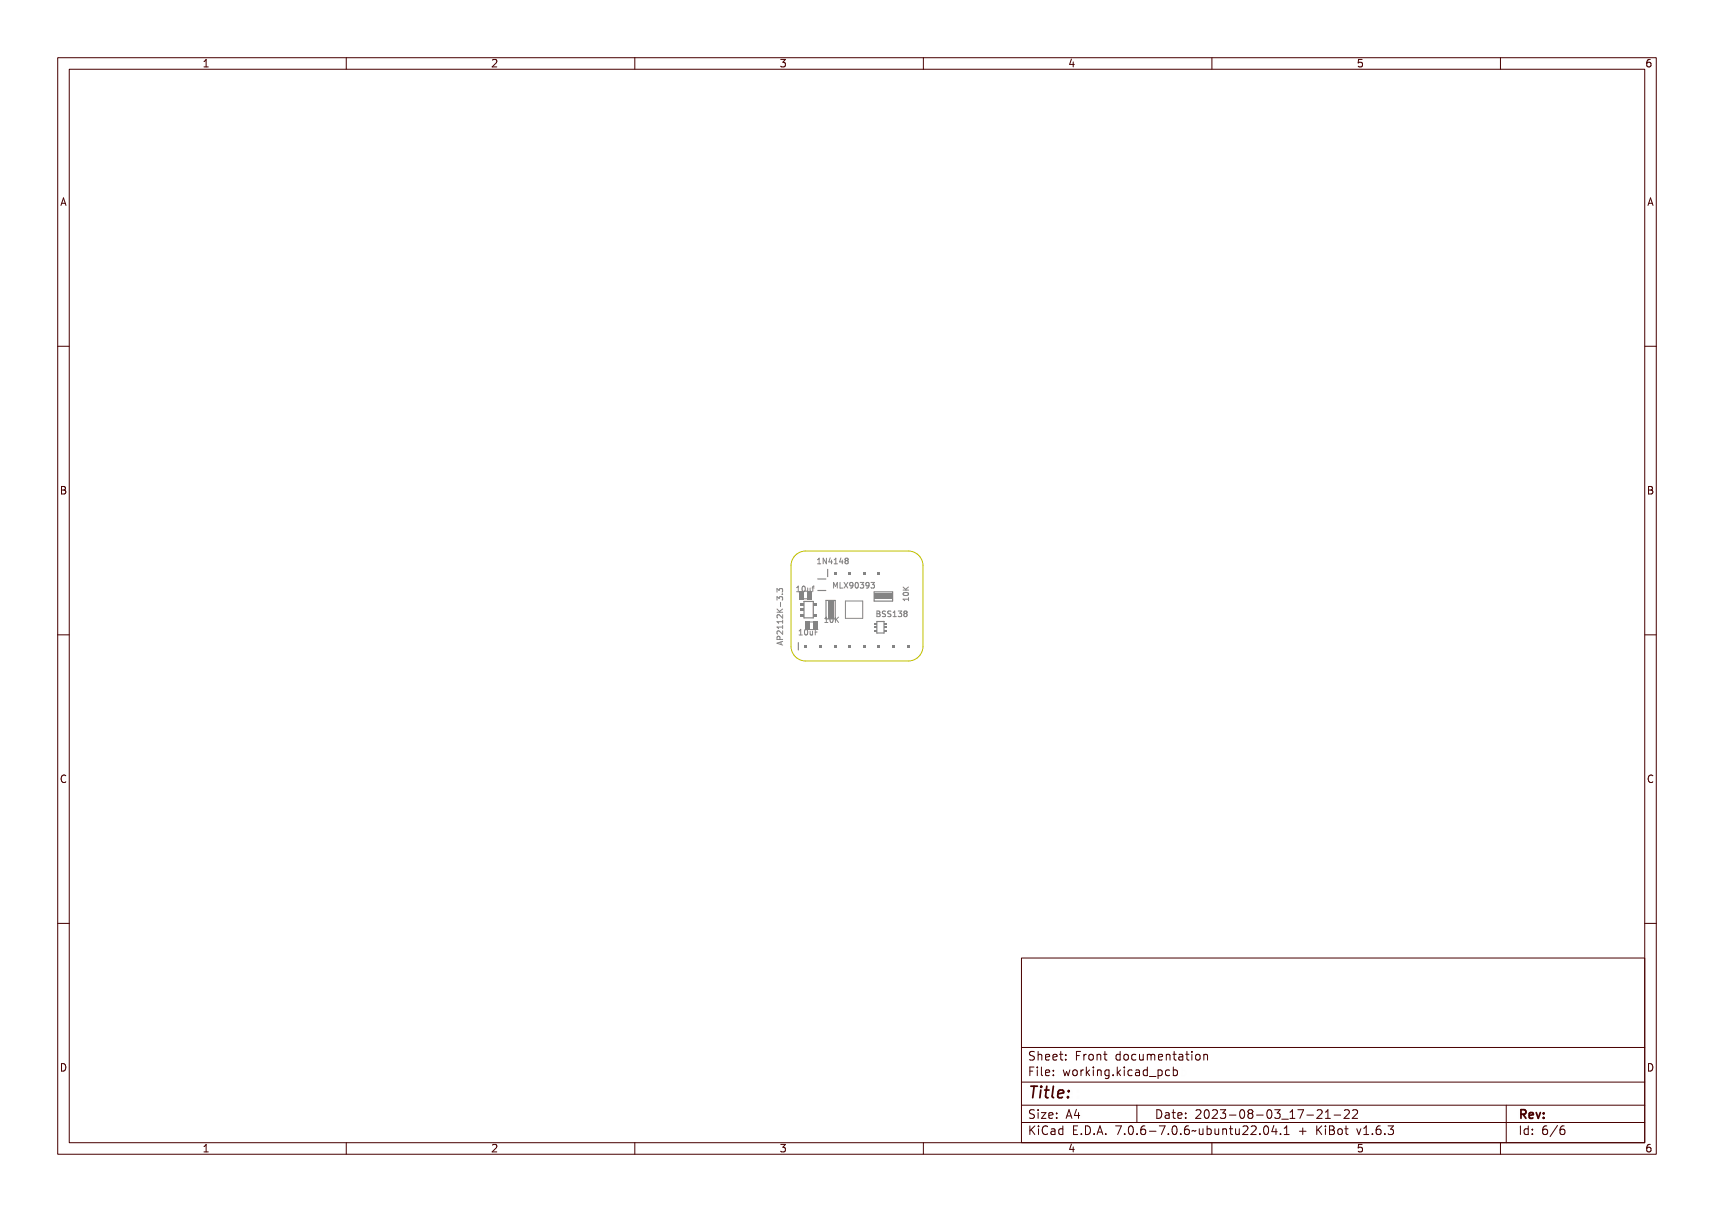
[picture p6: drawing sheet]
<svg xmlns="http://www.w3.org/2000/svg" width="297mm" height="210mm" viewBox="0 0 297 210" stroke-linecap="round" stroke-linejoin="round" font-family="sans-serif">
<g fill="none" stroke="#848484" stroke-width=".17">
<path d="M141.7 97.7h.5M141.7 97l.2-.3v1M142.6 96.8h.4v.8h.2v.1h-.6v-.1h.3v-.7h-.3zM143.4 96.8h.1l.3 .8v-.8h.2v.9h-.2l-.3-.8v.8h-.1zM144.5 96.8h.1v.6h.2l-.2 .3h-.1v-.2h-.4zM144.5 96.9v.5h-.3zM145 96.8h.3v.8h.2v.1h-.5v-.1h.2v-.7h-.2zM146.1 96.8h.1v.6h.1l-.1 .3h-.1v-.2h-.4zM146.1 96.9v.5h-.3zM146.6 96.8a.27 .27 0 0 1 .4 0 .27 .27 0 0 1-.1 .4 .27 .27 0 0 1 .1 .4 .27 .27 0 0 1-.4 0 .27 .27 0 0 1 .1-.4l-.2-.1zM134.7 109.9l1-.2v.1l-.3 .1v.3l.3 .1v.1l-1-.3zM134.7 107.6h.8v-.2h.2v.5h-.2v-.2h-.7l.1 .2h-.1z"/>
<path d="M134.7 106.8h.8v-.2h.2v.5h-.2v-.2h-.7l.1 .2h-.1zM134.7 104.9l.4 .4 .6-.4v.2l-.5 .3 .5 .1v.1h-1v-.1h.4l-.4-.4zM134.8 103.5h.2l.1 .1a.3 .3 0 0 1 .5 0 .3 .3 0 0 1-.1 .4 .22 .22 0 0 0 .1-.3 .22 .22 0 0 0-.3-.1 .22 .22 0 0 0-.1 .3l-.1-.1a.19 .19 0 0 0-.3-.2 .19 .19 0 0 0 0 .3l-.1 .1zM134.8 102l.2-.1 .1 .2a.3 .3 0 0 1 .5-.1 .3 .3 0 0 1-.1 .5v-.1a.22 .22 0 0 0 .1-.3 .22 .22 0 0 0-.3-.1 .22 .22 0 0 0-.1 .3l-.1-.1a.17 .17 0 0 0-.2-.2 .17 .17 0 0 0-.1 .3v.1h-.1zM134.8 108.3a.59 .59 0 0 1 .7 .3v-.4h.2v.5l-.5-.3a.23 .23 0 0 0-.4 0 .23 .23 0 0 0 .1 .3l-.2-.1zM134.8 105.9a.59 .59 0 0 1 .7 .3v-.4h.2v.6l-.5-.3a.23 .23 0 0 0-.4-.1 .23 .23 0 0 0 .1 .4l-.2-.1zM134.8 109l.3-.1 .2 .5h.4v.1h-1zM134.8 110l.5-.1v.3zM134.9 109.1h.2l.1 .3h-.4zM135.2 104.4h.2v.3h-.2zM135.3 111.2v.5M135.5 102.9h.2v.1h-.2z"/>
<path d="M135.6 111.1l-1 .4 1 .3M138 101.7l.3-.1v.9h.2v.1h-.5v-.1h.2v-.8l-.2 .1zM138.8 101.7l.1-.1a.46 .46 0 0 1 .4 .5 .46 .46 0 0 1-.4 .5l-.2-.3zM138.9 109.2l.4-.1v.9h.2v.1h-.6v-.1h.2v-.8l-.2 .1zM138.9 101.7a.39 .39 0 0 1 .3 .4 .39 .39 0 0 1-.3 .4l-.1-.4zM139.2 103.8h.8M139.5 101.9h.1l.1 .5 .1 .1 .1-.1 .1-.5h.1v.7l-.1-.1a.23 .23 0 0 1-.3 .1 .23 .23 0 0 1-.2-.3zM139.7 109.2l.1-.1a.46 .46 0 0 1 .4 .5 .46 .46 0 0 1-.4 .5l-.2-.3zM139.9 109.2a.39 .39 0 0 1 .2 .4 .39 .39 0 0 1-.2 .4l-.1-.4zM140.3 101.9h.2l.1-.3h.3l-.3 .1v.2h.3h-.3v.7h-.1v-.7zM140.5 109.4h.1v.5l.1 .1 .2-.1v-.5h.1v.7l-.1-.1a.23 .23 0 0 1-.3 .1 .23 .23 0 0 1-.1-.3zM141.3 109.1h.5v.1h-.4v.3h.4v.1h-.4v.5h-.1z"/>
<path d="M142.9 107.9h.6M143 107.1l-.1 .1M143.4 107h.3v.8h.2v.1h-.5v-.1h.2v-.7h-.2zM144.2 107.1l.1-.1a.44 .44 0 0 1 .4 .4 .44 .44 0 0 1-.4 .5l-.2-.2zM144.2 101h.2l.2 .5 .1-.5h.2v.9h-.1v-.8l-.2 .5h-.1l-.1-.5v.8h-.2zM144.3 107.1a.37 .37 0 0 1 .3 .3 .37 .37 0 0 1-.3 .4l-.1-.4zM144.9 107h.1v.4l.4-.4h.1l-.3 .4 .3 .5h-.1l-.3-.5-.1 .5h-.1zM145.1 101h.1v.8h.5v.1h-.6zM145.8 101h.1l.3 .3 .2-.3h.1l-.3 .4 .3 .5h-.1l-.2-.4-.3 .4h-.1l.3-.5zM146.7 101.1l.1-.1a.47 .47 0 0 1 .5 .5 .47 .47 0 0 1-.6 .4v-.1a.28 .28 0 0 0 .3 0 .28 .28 0 0 0 .1-.3 .3 .3 0 0 1-.4 0 .3 .3 0 0 1 0-.4zM147.5 101.1l.1-.1a.46 .46 0 0 1 .4 .5 .46 .46 0 0 1-.4 .4l-.2-.2zM147.6 101.1a.39 .39 0 0 1 .3 .4 .39 .39 0 0 1-.3 .3l-.1-.3z"/>
<path d="M148.2 101a.29 .29 0 0 1 .5 0 .29 .29 0 0 1-.1 .4 .3 .3 0 0 1 .1 .5 .3 .3 0 0 1-.5-.1h.1a.22 .22 0 0 0 .3 .1 .22 .22 0 0 0 0-.3 .22 .22 0 0 0-.2-.1l.1-.1a.19 .19 0 0 0 .1-.3 .19 .19 0 0 0-.3 0zM149.1 101.1v-.1a.47 .47 0 0 1 .5 .5 .47 .47 0 0 1-.6 .4v-.1a.28 .28 0 0 0 .4 0 .28 .28 0 0 0 .1-.3 .3 .3 0 0 1-.5 0 .3 .3 0 0 1 .1-.4zM149.8 101a.29 .29 0 0 1 .4 0 .29 .29 0 0 1 0 .4 .3 .3 0 0 1 0 .5 .3 .3 0 0 1-.4-.1 .22 .22 0 0 0 .3 .1 .22 .22 0 0 0 .1-.3 .22 .22 0 0 0-.3-.1l.1-.1a.19 .19 0 0 0 .2-.3 .19 .19 0 0 0-.3 0zM150.9 100.9h.6l-.3 .4 .3 .1v.4l-.2 .1-.4-.1M152 106.3h.3M152.3 106.3l.1 .1M152.4 105.9h-.4v1h.3M152.4 106.3h-.1M152.8 105.9h.3a.23 .23 0 0 1 .3 .2 .23 .23 0 0 1-.2 .3 .26 .26 0 0 1 .2 .3 .26 .26 0 0 1-.3 .2h-.3zM152.9 106.4h.2a.18 .18 0 0 1 .2 .2 .18 .18 0 0 1-.2 .2h-.2zM152.9 106h.2a.15 .15 0 0 1 .1 .2 .15 .15 0 0 1-.1 .1h-.2zM153.6 106l.3-.1 .2 .1-.1 .1a.19 .19 0 0 0-.2-.1 .19 .19 0 0 0-.1 .2 .19 .19 0 0 0 .2 .2 .3 .3 0 0 1 .2 .4 .3 .3 0 0 1-.5-.1 .22 .22 0 0 0 .3 .1 .22 .22 0 0 0 .1-.3 .31 .31 0 0 1-.4-.1 .31 .31 0 0 1 0-.4z"/>
<path d="M154.4 106l.3-.1 .2 .1-.1 .1a.19 .19 0 0 0-.2-.1 .19 .19 0 0 0-.1 .2 .19 .19 0 0 0 .2 .2 .3 .3 0 0 1 .2 .4 .3 .3 0 0 1-.6-.1 .22 .22 0 0 0 .4 .1 .22 .22 0 0 0 0-.3 .31 .31 0 0 1-.3-.1 .31 .31 0 0 1 0-.4zM155.2 106l.3-.1v.9h.2v.1h-.5v-.1h.2v-.7h-.2zM155.9 106a.29 .29 0 0 1 .5-.1 .29 .29 0 0 1-.1 .5 .3 .3 0 0 1 .1 .5 .3 .3 0 0 1-.5-.2l.1 .1a.22 .22 0 0 0 .3 0 .22 .22 0 0 0 .1-.3 .22 .22 0 0 0-.3-.1l.1-.1a.17 .17 0 0 0 .1-.2 .17 .17 0 0 0-.2-.1l-.2 .1zM156.5 102.2h.9M156.5 101.7l.5 .5M156.5 102.8a.46 .46 0 0 1 .6-.2 .46 .46 0 0 1 .3 .5 .46 .46 0 0 1-.5 .2 .46 .46 0 0 1-.4-.5zM156.6 103.8h.8v-.2h.1v.6h-.1v-.2h-.7v.2h-.1zM156.6 102.1l.3 .3 .6-.3v.1l-.5 .3 .5 .1v.1h-.9v-.1h.4l-.4-.4zM156.6 103.1a.49 .49 0 0 1 .5-.2 .49 .49 0 0 1 .4 .4 .48 .48 0 0 1-.6 .2 .48 .48 0 0 1-.3-.4zM156.7 103.1a.41 .41 0 0 1 .7 .2 .41 .41 0 0 1-.7-.2zM156.8 106a.27 .27 0 0 1 .4 0 .27 .27 0 0 1-.1 .4 .27 .27 0 0 1 .1 .4 .27 .27 0 0 1-.4 0 .27 .27 0 0 1 .1-.4l-.2-.2zM157.4 103.6v.5"/>
<path d="M157.4 103.8h-.9l.3 .3M157.4 101.7l-.5 .4"/>
<circle cx="146.8" cy="97" r=".16"/>
<circle cx="146.8" cy="97.5" r=".19"/>
<circle cx="139" cy="102.1" r=".09"/>
<circle cx="139.9" cy="109.6" r=".09"/>
<circle cx="144.4" cy="107.4" r=".08"/>
<circle cx="146.9" cy="101.3" r=".21"/>
<circle cx="147.7" cy="101.5" r=".09"/>
<circle cx="149.3" cy="101.3" r=".21"/>
<circle cx="157" cy="106.2" r=".16"/>
<circle cx="157" cy="106.6" r=".19"/>
<circle cx="157" cy="103.2" r=".08"/>
</g>
<g fill="#848484">
<path d="M140 102.4h.7v1.4h-.7z" fill-rule="evenodd"/>
<path d="M138.5 102.4h.8v1.4h-.8z" fill-rule="evenodd"/>
</g>
<path d="M151.5 102.6h3.2v1.6h-3.2z" fill="none" stroke="#848484" stroke-width=".2"/>
<path d="M151.5 102.9h3.1v1h-3.1z" fill-rule="evenodd" fill="#848484"/>
<path d="M140.2 107.8h.8" fill="none" stroke="#848484" stroke-width=".17"/>
<g fill="#848484">
<path d="M139.5 107.7h.8v1.5h-.8z" fill-rule="evenodd"/>
<path d="M141 107.7h.7v1.5h-.7z" fill-rule="evenodd"/>
</g>
<path d="M146.5 104.1h3v3h-3z" fill="none" stroke="#848484" stroke-width=".17"/>
<path d="M143.4 98.7v1.2" fill="none" stroke="#848484" stroke-width=".2"/>
<g fill="#848484">
<path d="M144.4 99h.5v.5h-.5z" fill-rule="evenodd"/>
<path d="M147 99h.5v.5h-.5z" fill-rule="evenodd"/>
<path d="M149.5 99h.5v.5h-.5z" fill-rule="evenodd"/>
<path d="M152.1 99h.5v.5h-.5z" fill-rule="evenodd"/>
</g>
<path d="M143.1 107.2v-3.2h1.6v3.2" fill="none" stroke="#848484" stroke-width=".2"/>
<path d="M143.4 104.1h1v3.1h-1z" fill-rule="evenodd" fill="#848484"/>
<path d="M138.3 111.4v1.2" fill="none" stroke="#848484" stroke-width=".2"/>
<g fill="#848484">
<path d="M139.4 111.7h.5v.5h-.5z" fill-rule="evenodd"/>
<path d="M141.9 111.7h.5v.5h-.5z" fill-rule="evenodd"/>
<path d="M144.4 111.7h.5v.5h-.5z" fill-rule="evenodd"/>
<path d="M147 111.7h.5v.5h-.5z" fill-rule="evenodd"/>
<path d="M149.5 111.7h.5v.5h-.5z" fill-rule="evenodd"/>
<path d="M152.1 111.7h.5v.5h-.5z" fill-rule="evenodd"/>
<path d="M154.6 111.7h.5v.5h-.5z" fill-rule="evenodd"/>
<path d="M157.1 111.7h.5v.5h-.5z" fill-rule="evenodd"/>
</g>
<path d="M139.3 104.2h1.6v2.9h-1.6z" fill="none" stroke="#848484" stroke-width=".2"/>
<g fill="#848484">
<path d="M141 104.4h.6v.5h-.6z" fill-rule="evenodd"/>
<path d="M138.6 104.4h.7v.5h-.7z" fill-rule="evenodd"/>
<path d="M138.6 105.4h.7v.5h-.7z" fill-rule="evenodd"/>
<path d="M141 106.3h.6v.5h-.6z" fill-rule="evenodd"/>
<path d="M138.6 106.3h.7v.5h-.7z" fill-rule="evenodd"/>
</g>
<path d="M141.7 100.3h1.4M141.7 102.3h1.4M151.9 107.7h1.3v2h-1.3z" fill="none" stroke="#848484" stroke-width=".2"/>
<g fill="#848484">
<path d="M151.5 109.2h.4v.3h-.4z" fill-rule="evenodd"/>
<path d="M153.3 109.2h.3v.3h-.3z" fill-rule="evenodd"/>
<path d="M151.5 108.6h.4v.2h-.4z" fill-rule="evenodd"/>
<path d="M153.3 108.6h.3v.2h-.3z" fill-rule="evenodd"/>
<path d="M151.5 107.9h.4v.3h-.4z" fill-rule="evenodd"/>
<path d="M153.3 107.9h.3v.3h-.3z" fill-rule="evenodd"/>
</g>
<path d="M137.6 96.4a2.54 2.54 0 0 1 2-.9h17.8a2.54 2.54 0 0 1 2.5 2.5v14a2.54 2.54 0 0 1-2.5 2.5h-17.8a2.54 2.54 0 0 1-2.5-2.5v-14v-.6z" fill="none" stroke="#c2c200" stroke-width=".17"/>
<g fill="none" stroke="#480000" stroke-width=".17">
<path d="M10 10h277v190h-277zM12 12h273v186h-273zM60 10v2M110 10v2M160 10v2M210 10v2M260 10v2M10 60h2M285 60h2M10 110h2M285 110h2M10 160h2"/>
<path d="M285 160h2M177 166h108v32h-108zM60 198v2M110 198v2M160 198v2M177 181.5h108M177 187.5h108M177 191.5h108M177 194.5h108M178.1 195.2h.2v.6l.6-.6h.3l-.6 .6 .6 .8h-.2l-.5-.7-.2 .2v.5h-.2zM178.2 185h.9v.2h-.7v.4h.6v.2h-.6v.7h-.2zM178.3 182.4l.5-.1h.2v.2a.31 .31 0 0 0-.5-.1 .31 .31 0 0 0 0 .5 .5 .5 0 0 1 .6 .6 .5 .5 0 0 1-.8 .2l-.1-.2a.34 .34 0 0 0 .4 .1 .34 .34 0 0 0 .1-.5 .47 .47 0 0 1-.5-.2 .47 .47 0 0 1 .1-.5z"/>
<path d="M178.3 192.5l.5-.1h.2v.2a.31 .31 0 0 0-.5-.1 .31 .31 0 0 0 0 .5 .5 .5 0 0 1 .6 .6 .5 .5 0 0 1-.8 .2l-.1-.2a.34 .34 0 0 0 .4 .1 .34 .34 0 0 0 .1-.5 .47 .47 0 0 1-.5-.2 .47 .47 0 0 1 .1-.5zM179.4 182.2h.2v.6a.35 .35 0 0 1 .4-.1 .35 .35 0 0 1 .2 .4v.6h-.2v-.8h-.4v.8h-.2zM179.5 185.4h.4v.9h.4v.2h-.9v-.2h.3v-.8h-.2zM179.5 192.8h.4v.9h.4v.1h-.9v-.1h.3v-.8h-.2zM179.5 195.6h.4v.9h.4v.1h-.9v-.1h.3v-.8h-.2zM179.7 184.9h.2v.3h-.2zM179.7 192.3h.2v.3h-.2zM179.7 195.1h.2v.3h-.2zM180.6 184.9h.4v1.3l.4 .1v.2l-.5-.2v-1.2h-.3zM180.6 192.8h.8v.1l-.6 .8h.6v.1h-.8v-.1l.6-.8h-.6zM180.7 182.8a.49 .49 0 0 1 .6-.1 .49 .49 0 0 1 .2 .5h-.8a.42 .42 0 0 0 .3 .4 .42 .42 0 0 0 .4-.1v.2a.6 .6 0 0 1-.8-.1 .6 .6 0 0 1 .1-.8zM180.7 195.4l.5-.2h.3v.2a.43 .43 0 0 0-.6 0 .43 .43 0 0 0-.2 .5 .43 .43 0 0 0 .2 .5 .43 .43 0 0 0 .6 0v.2a.66 .66 0 0 1-.8-.1 .66 .66 0 0 1-.1-.8z"/>
<path d="M180.8 182.9l.4-.1 .1 .3h-.6zM181.8 195.6h.2a.45 .45 0 0 1 .5 0 .45 .45 0 0 1 .1 .4v.6h-.1v-.1a.38 .38 0 0 1-.5 .2 .38 .38 0 0 1-.2-.5 .38 .38 0 0 1 .4-.2h.3a.35 .35 0 0 0-.3-.4 .35 .35 0 0 0-.4 .2zM181.9 182.8a.49 .49 0 0 1 .6-.1 .49 .49 0 0 1 .2 .5h-.8a.42 .42 0 0 0 .3 .4 .42 .42 0 0 0 .5-.1v.2a.6 .6 0 0 1-.9-.1 .6 .6 0 0 1 .1-.8zM181.9 185.5a.49 .49 0 0 1 .6-.1 .49 .49 0 0 1 .2 .5h-.8a.42 .42 0 0 0 .3 .4 .42 .42 0 0 0 .5-.1v.2a.6 .6 0 0 1-.9-.1 .6 .6 0 0 1 .1-.8zM181.9 192.9a.49 .49 0 0 1 .6-.1 .49 .49 0 0 1 .2 .5h-.8a.42 .42 0 0 0 .3 .4 .42 .42 0 0 0 .5-.1v.2a.6 .6 0 0 1-.9-.1 .6 .6 0 0 1 .1-.8zM182 196.2l.5-.1a.31 .31 0 0 1-.2 .4 .31 .31 0 0 1-.4-.1zM182 182.9l.4-.1 .1 .3h-.6zM182 185.6l.4-.1 .1 .3h-.6zM182 193l.4-.1 .1 .3h-.6zM183 195.7l.4-.2 .2 .2v-.6h.2v1.5h-.2v-.1a.42 .42 0 0 1-.5 .1 .42 .42 0 0 1-.2-.5zM183.2 195.8l.1-.1a.4 .4 0 0 1 .3 .4 .4 .4 0 0 1-.3 .4l-.2-.2zM183.2 182.3h.2v.4h.4v.1h-.4l.1 .8h.3v.1h-.2a.3 .3 0 0 1-.4-.3v-.6h-.3v-.1h.3z"/>
<path d="M183.3 185.4h.2v.3h-.2zM183.3 186.2h.2v.3h-.2zM183.3 192.8h.2v.3h-.2zM183.3 193.6h.2v.2h-.2zM184.5 182.7h.2v.3h-.2zM184.5 183.5h.2v.2h-.2zM185.2 185.4h.2l.2 .8 .1-.5h.2l.2 .5 .1-.8h.2l-.2 1.1h-.2l-.2-.7-.2 .7h-.1zM185.4 195.2h.9v.2h-.7v.4h.6v.2h-.6v.5h.7v.1h-.9zM185.7 192.4h.2l.5 1.4h-.2l-.1-.3h-.5l-.1 .3h-.2zM185.8 192.6l.2 .7h-.4zM186.6 182.3h.9v.2h-.7v.4h.6v.2h-.6v.6h-.2zM186.7 185.5a.52 .52 0 0 1 .8 .4 .52 .52 0 0 1-.8 .4l-.1-.4z"/>
<path d="M186.8 185.6l.1-.1a.39 .39 0 0 1 .4 .4 .39 .39 0 0 1-.4 .4l-.1-.2zM186.9 196.4h.2v.2h-.2zM187.1 192.4h.2v.9h.2v.2h-.2v.3h-.2v-.3h-.6v-.2zM187.1 192.6v.7h-.4zM187.8 195.2a.76 .76 0 0 1 .9 .7 .76 .76 0 0 1-.9 .7zM188 195.4a.57 .57 0 0 1 .5 .5 .57 .57 0 0 1-.5 .6zM188 182.7h.2v.2a.3 .3 0 0 1 .3-.3 .3 .3 0 0 1 .3 .3 .37 .37 0 0 0-.5-.1 .37 .37 0 0 0-.1 .4v.5h-.2zM188 185.4h.2v.2a.3 .3 0 0 1 .3-.3 .3 .3 0 0 1 .3 .3 .37 .37 0 0 0-.5-.1 .37 .37 0 0 0-.1 .4v.6h-.2zM189.1 184.9h.1v.9l.5-.4h.2l-.4 .4 .5 .7h-.2l-.4-.6-.2 .1v.5h-.1zM189.1 182.8a.52 .52 0 0 1 .8 .4 .52 .52 0 0 1-.8 .4l-.1-.4zM189.2 182.9l.1-.1a.39 .39 0 0 1 .4 .4 .39 .39 0 0 1-.4 .4l-.1-.2zM189.3 196.4h.3v.2h-.3z"/>
<path d="M190.2 182.7h.2v.1a.35 .35 0 0 1 .4-.1 .35 .35 0 0 1 .3 .4v.6h-.2l-.1-.8h-.3l-.1 .8h-.2zM190.3 185.4h.4v.9h.4v.2h-.9v-.2h.4v-.8h-.3zM190.5 195.2h.3l.4 1.4h-.2l-.1-.3h-.5l-.1 .3h-.2zM190.6 184.9h.1v.3h-.1zM190.6 195.4l.2 .7h-.4zM191.4 185.4h.2v.1a.35 .35 0 0 1 .4-.1 .35 .35 0 0 1 .3 .4v.7h-.2l-.1-.9h-.3l-.1 .9h-.2zM191.7 182.3h.1v.4h.4v.1h-.4l.1 .8h.3v.1h-.2a.3 .3 0 0 1-.3-.3v-.6h-.3v-.1h.3zM191.7 196.4h.3v.2h-.3zM192.7 185.5l.3-.2 .3 .2v-.1h.2v1a.53 .53 0 0 1-.8 .4v-.2a.36 .36 0 0 0 .4 .1 .36 .36 0 0 0 .2-.4l-.1 .1a.53 .53 0 0 1-.7-.3 .53 .53 0 0 1 .2-.6zM192.8 185.6l.1-.1a.39 .39 0 0 1 .4 .4 .39 .39 0 0 1-.4 .4l-.1-.2zM193.8 195.2h.9l-.5 1.4h-.2l.5-1.2h-.7zM193.9 182.8l.3-.2 .3 .2v-.6h.2v1.5h-.2v-.1a.42 .42 0 0 1-.6 .1 .42 .42 0 0 1-.1-.5z"/>
<path d="M194.1 182.8a.4 .4 0 0 1 .4 .4 .4 .4 0 0 1-.4 .4l-.2-.4zM194.1 186.2h.3v.3h-.3zM195.1 184.9h.2v.9l.4-.4h.3l-.5 .4 .5 .7h-.2l-.4-.6-.1 .1v.5h-.2zM195.1 182.8a.52 .52 0 0 1 .8 .4 .52 .52 0 0 1-.8 .4l-.1-.4zM195.2 182.9l.1-.1a.39 .39 0 0 1 .4 .4 .39 .39 0 0 1-.4 .4l-.1-.2zM195.3 196.4h.3v.2h-.3zM196.3 185.4h.5v.9h.3v.2h-.9v-.2h.4v-.8h-.3zM196.3 195.4a.5 .5 0 0 1 .7-.1 .5 .5 0 0 1 .1 .6 .52 .52 0 0 1-.4 .8 .52 .52 0 0 1-.5-.8zM196.4 182.8a.39 .39 0 0 1 .4-.2 .39 .39 0 0 1 .3 .3 .4 .4 0 0 0-.6 0 .4 .4 0 0 0 0 .6 .4 .4 0 0 0 .6 0 .41 .41 0 0 1-.4 .3 .41 .41 0 0 1-.4-.3v-.5zM196.5 195.4a.57 .57 0 0 1 .4 .9l-.3 .2a.86 .86 0 0 1-.1-1.1zM196.6 184.9h.2v.3h-.2zM197 191.5v3"/>
<path d="M197.4 182.7h.2v.8l.2 .1 .3-.2v-.7h.2v1h-.2v-.1a.35 .35 0 0 1-.4 .2 .35 .35 0 0 1-.3-.5zM197.6 185.5a.39 .39 0 0 1 .4-.2 .39 .39 0 0 1 .3 .3 .4 .4 0 0 0-.6 0 .4 .4 0 0 0 0 .6 .4 .4 0 0 0 .6 0 .41 .41 0 0 1-.4 .3 .41 .41 0 0 1-.4-.3v-.5zM197.7 196.4h.3v.2h-.3zM198.6 182.7h.1l.2-.1a.22 .22 0 0 0 .2 .2 .22 .22 0 0 0 .2-.2l.2 .3 .1 .8h-.2v-.8l-.1-.1-.2 .1v.8h-.1v-.8l-.2-.1-.1 .1v.8h-.1zM198.7 185.4h.1a.45 .45 0 0 1 .5 0 .45 .45 0 0 1 .2 .4v.7h-.2v-.2a.38 .38 0 0 1-.5 .2 .38 .38 0 0 1-.2-.5 .38 .38 0 0 1 .5-.2h.2a.35 .35 0 0 0-.3-.4 .35 .35 0 0 0-.3 .2zM198.7 195.4l.5-.2h.2v.2a.43 .43 0 0 0-.5 0 .43 .43 0 0 0-.1 .5 .48 .48 0 0 1 .7 0 .48 .48 0 0 1-.1 .7 .48 .48 0 0 1-.7-.1l-.1-.6zM198.8 186l.5-.1a.31 .31 0 0 1-.1 .4 .31 .31 0 0 1-.4-.1zM198.9 195.9a.29 .29 0 0 1 .4 .1 .29 .29 0 0 1-.1 .4 .29 .29 0 0 1-.4-.1zM199.9 185.5l.3-.2 .3 .2v-.6h.2v1.6h-.2v-.2a.42 .42 0 0 1-.5 .1 .42 .42 0 0 1-.2-.5zM199.9 182.8a.49 .49 0 0 1 .6-.1 .49 .49 0 0 1 .2 .5h-.7a.42 .42 0 0 0 .2 .4 .42 .42 0 0 0 .5-.1v.2a.6 .6 0 0 1-.8-.1 .6 .6 0 0 1 0-.8zM200 196h.5v.2h-.5zM200 185.6l.1-.1a.39 .39 0 0 1 .4 .4 .39 .39 0 0 1-.4 .4l-.1-.2z"/>
<path d="M200.1 182.9l.3-.1 .2 .3h-.6zM200.1 192.4a.76 .76 0 0 1 1 .7 .76 .76 0 0 1-1 .7zM200.3 192.6a.57 .57 0 0 1 .6 .5 .57 .57 0 0 1-.6 .6zM200.9 186.8l1.2 .1zM201 195.2h.9l-.5 1.4h-.2l.5-1.2h-.7zM201.1 182.7h.1v.1a.35 .35 0 0 1 .5-.1 .35 .35 0 0 1 .2 .4v.6h-.2v-.8h-.4l-.1 .8h-.1zM201.4 192.8h.2a.45 .45 0 0 1 .5 0 .45 .45 0 0 1 .1 .4v.6h-.1v-.1a.38 .38 0 0 1-.5 .2 .38 .38 0 0 1-.2-.5 .38 .38 0 0 1 .4-.2h.3a.35 .35 0 0 0-.3-.4 .35 .35 0 0 0-.4 .2zM201.6 193.4l.5-.1a.31 .31 0 0 1-.2 .4 .31 .31 0 0 1-.4-.1zM202.2 185.4h.2v.1a.46 .46 0 0 1 .6 0 .46 .46 0 0 1 .1 .6 .39 .39 0 0 1-.2 .4 .39 .39 0 0 1-.5-.2v.6h-.2zM202.5 182.3h.2v.4h.4v.1h-.4v.8h.4v.1h-.2a.3 .3 0 0 1-.4-.3v-.6h-.3v-.1h.3zM202.5 185.6l.1-.1a.4 .4 0 0 1 .4 .4 .4 .4 0 0 1-.4 .4l-.2-.2zM202.5 196.4h.3v.2h-.3z"/>
<path d="M202.8 192.4h.2v.4h.4v.1h-.4l.1 .8h.3v.1h-.2a.3 .3 0 0 1-.4-.3v-.6h-.3v-.1h.3zM203.5 182.7h.2a.45 .45 0 0 1 .4 0 .45 .45 0 0 1 .2 .4v.6h-.2v-.1a.38 .38 0 0 1-.5 .2 .38 .38 0 0 1-.2-.5 .38 .38 0 0 1 .5-.2h.2a.35 .35 0 0 0-.2-.4 .35 .35 0 0 0-.4 .2zM203.5 195.4a.5 .5 0 0 1 .7-.1 .5 .5 0 0 1 .1 .6 .52 .52 0 0 1-.4 .8 .52 .52 0 0 1-.5-.8zM203.6 185.5a.39 .39 0 0 1 .4-.2 .39 .39 0 0 1 .3 .3 .4 .4 0 0 0-.5 0 .4 .4 0 0 0 0 .6 .4 .4 0 0 0 .5 0 .41 .41 0 0 1-.4 .3 .41 .41 0 0 1-.4-.3v-.5zM203.7 183.3l.4-.1a.31 .31 0 0 1-.1 .4 .31 .31 0 0 1-.4-.1zM203.7 195.4a.57 .57 0 0 1 .4 .9l-.2 .2a.86 .86 0 0 1-.2-1.1zM203.9 192.9a.49 .49 0 0 1 .6-.1 .49 .49 0 0 1 .2 .5h-.8a.42 .42 0 0 0 .3 .4 .42 .42 0 0 0 .5-.1v.2a.6 .6 0 0 1-.9-.1 .6 .6 0 0 1 .1-.8zM204 193l.4-.1 .1 .3h-.6zM204.7 184.9h.1v.6a.45 .45 0 0 1 .7 0 .45 .45 0 0 1 0 .6 .39 .39 0 0 1-.2 .4 .39 .39 0 0 1-.5-.2v.2h-.1zM204.9 182.3h.2v.4h.4v.1h-.4v.8h.4v.1h-.2a.3 .3 0 0 1-.4-.3v-.6h-.3v-.1h.3zM204.9 185.6l.1-.1a.39 .39 0 0 1 .4 .4 .39 .39 0 0 1-.4 .4l-.1-.2zM204.9 196.4h.3v.2h-.3z"/>
<path d="M205.3 192.8h.2v.3h-.2zM205.3 193.6h.2v.2h-.2zM205.9 182.7h.5v.9h.3v.1h-.9v-.1h.4v-.8h-.3zM205.9 195.4l.5-.2h.2v.2a.43 .43 0 0 0-.5 0 .43 .43 0 0 0-.1 .5 .48 .48 0 0 1 .7 0 .48 .48 0 0 1-.1 .7 .48 .48 0 0 1-.7-.1l-.1-.6zM206.1 195.9a.29 .29 0 0 1 .4 .1 .29 .29 0 0 1-.1 .4 .29 .29 0 0 1-.4-.1zM206.2 182.2h.2v.3h-.2zM207 196l.3-.1 .5 .1 .2-.1a.38 .38 0 0 1-.7 .2l-.3 .1zM207.1 182.8a.52 .52 0 0 1 .8 .4 .52 .52 0 0 1-.8 .4l-.1-.4zM207.3 182.9l.1-.1a.39 .39 0 0 1 .4 .4 .39 .39 0 0 1-.4 .4l-.2-.2zM207.4 192.5a.53 .53 0 0 1 .8 .1 .53 .53 0 0 1-.3 .7l-.3 .4h.7v.1h-.9v-.1l.3-.4a.49 .49 0 0 0 .2-.7l-.5 .1zM208.3 182.7h.1v.1a.35 .35 0 0 1 .5-.1 .35 .35 0 0 1 .2 .4v.6h-.2v-.8h-.4l-.1 .8h-.1zM208.3 195.6h.1l.1 .8 .2 .1 .2-.2v-.7h.2v1h-.2v-.1a.35 .35 0 0 1-.4 .2 .35 .35 0 0 1-.2-.5z"/>
<path d="M208.7 192.6a.5 .5 0 0 1 .6-.1 .5 .5 0 0 1 .2 .6 .52 .52 0 0 1-.5 .8 .52 .52 0 0 1-.4-.8zM208.9 192.6a.57 .57 0 0 1 .4 .9l-.3 .2a.86 .86 0 0 1-.1-1.1zM209.5 195.1h.2v.6a.45 .45 0 0 1 .6-.1 .45 .45 0 0 1 .1 .7 .39 .39 0 0 1-.3 .4 .39 .39 0 0 1-.4-.2v.1h-.2zM209.7 195.8l.1-.1a.4 .4 0 0 1 .4 .4 .4 .4 0 0 1-.4 .4l-.1-.2zM209.8 192.5a.53 .53 0 0 1 .8 .1 .53 .53 0 0 1-.3 .7l-.3 .4h.7v.1h-.9v-.1l.3-.4a.49 .49 0 0 0 .2-.7l-.5 .1zM210 198v2M210.7 195.6h.2v.8l.2 .1 .2-.2v-.7h.2v1h-.2v-.1a.35 .35 0 0 1-.4 .2 .35 .35 0 0 1-.2-.5zM211 192.4a.46 .46 0 0 1 .6 0 .46 .46 0 0 1 .1 .6l-.1 .1a.45 .45 0 0 1 .2 .6 .45 .45 0 0 1-.6 .2l-.2-.1v-.2a.35 .35 0 0 0 .5 .1 .35 .35 0 0 0 0-.5h-.3v-.2a.28 .28 0 0 0 .4-.1 .28 .28 0 0 0 0-.3 .28 .28 0 0 0-.4 0h-.2zM211.9 195.6h.2v.1a.35 .35 0 0 1 .4-.1 .35 .35 0 0 1 .2 .4v.6h-.2v-.8h-.4v.8h-.2zM212.4 193.2h.5v.2h-.5zM213.3 195.2h.2v.4h.4v.1h-.4v.8h.4v.1h-.2a.3 .3 0 0 1-.4-.3v-.6h-.3v-.1h.3zM213.5 192.6a.5 .5 0 0 1 .6-.1 .5 .5 0 0 1 .2 .6 .52 .52 0 0 1-.5 .8 .52 .52 0 0 1-.4-.8z"/>
<path d="M213.7 192.6a.57 .57 0 0 1 .4 .9l-.3 .2a.86 .86 0 0 1-.1-1.1zM214.3 195.6h.2v.8l.2 .1 .2-.2v-.7h.2v1h-.2v-.1a.35 .35 0 0 1-.4 .2 .35 .35 0 0 1-.2-.5zM214.7 192.5a.41 .41 0 0 1 .7-.1 .41 .41 0 0 1-.2 .7 .42 .42 0 0 1 .2 .6 .42 .42 0 0 1-.7 0 .42 .42 0 0 1 .2-.6l-.3-.2zM215.5 195.3a.53 .53 0 0 1 .8 .1 .53 .53 0 0 1-.3 .7l-.3 .4h.6v.1h-.9v-.1l.4-.4a.49 .49 0 0 0 .2-.8l-.5 .2zM216 193.2h.5v.2h-.5zM216.7 195.3a.53 .53 0 0 1 .8 .1 .53 .53 0 0 1-.3 .7l-.3 .4h.6v.1h-.9v-.1l.4-.4a.49 .49 0 0 0 .2-.8l-.5 .2zM217.1 192.6a.5 .5 0 0 1 .7-.1 .5 .5 0 0 1 .1 .6 .52 .52 0 0 1-.5 .8 .52 .52 0 0 1-.4-.8zM217.3 192.6a.57 .57 0 0 1 .4 .9l-.3 .2a.86 .86 0 0 1-.1-1.1zM218.2 196.4h.2v.2h-.2zM218.2 192.4a.46 .46 0 0 1 .6 0 .46 .46 0 0 1 .1 .6l-.1 .1a.45 .45 0 0 1 .2 .6 .45 .45 0 0 1-.6 .2l-.2-.1v-.2a.35 .35 0 0 0 .5 .1 .35 .35 0 0 0 0-.5h-.3v-.2a.28 .28 0 0 0 .4-.1 .28 .28 0 0 0 0-.3 .28 .28 0 0 0-.4 0h-.2zM219.2 195.4a.5 .5 0 0 1 .6-.1 .5 .5 0 0 1 .2 .6 .52 .52 0 0 1-.5 .8 .52 .52 0 0 1-.5-.8zM219.2 194.2l1.3 .1z"/>
<path d="M219.4 195.4a.57 .57 0 0 1 .3 .9l-.2 .2a.86 .86 0 0 1-.1-1.1zM220.7 192.5l.5-.1v1.3h.3v.1h-.8v-.1h.3v-1.1h-.3zM220.8 195.2h.2v.9h.2v.2h-.2v.3h-.2v-.3h-.6v-.2zM220.8 195.4v.7h-.4zM221.8 196.4h.2v.2h-.2zM221.8 192.4h.9l-.5 1.4h-.2l.5-1.2h-.7zM222.8 195.3l.5-.1v1.3h.3v.1h-.8v-.1h.3v-1.1h-.3zM223.2 193.2h.5v.2h-.5zM224.2 192.5a.53 .53 0 0 1 .8 .1 .53 .53 0 0 1-.3 .7l-.3 .4h.7v.1h-.9v-.1l.3-.4a.49 .49 0 0 0 .2-.7l-.5 .1zM225.4 195.5h.2v.4h.4v.2h-.4v.4h-.2v-.4h-.4v-.2h.4zM225.5 192.5l.5-.1v1.3h.3v.1h-.8v-.1h.3v-1.1h-.3zM226.8 193.2h.5v.2h-.5z"/>
<path d="M227.5 195.2h.2v.6l.6-.6h.2l-.6 .6 .6 .8h-.2l-.5-.7-.1 .2v.5h-.2zM227.8 192.5a.53 .53 0 0 1 .8 .1 .53 .53 0 0 1-.2 .7l-.4 .4h.7v.1h-.9v-.1l.3-.4a.49 .49 0 0 0 .2-.7l-.5 .1zM228.8 195.6h.4v.9h.4v.1h-.9v-.1h.4v-.8h-.3zM229 192.5a.53 .53 0 0 1 .8 .1 .53 .53 0 0 1-.2 .7l-.4 .4h.7v.1h-.9v-.1l.3-.4a.49 .49 0 0 0 .2-.7l-.5 .1zM229.1 195.1h.1v.3h-.1zM229.9 195.2h.4a.35 .35 0 0 1 .5 .2 .35 .35 0 0 1-.3 .5 .41 .41 0 0 1 .3 .5 .41 .41 0 0 1-.5 .2h-.4zM230.1 196h.2a.27 .27 0 0 1 .3 .2 .27 .27 0 0 1-.3 .3h-.2zM230.1 195.4h.2a.23 .23 0 0 1 .3 .2 .23 .23 0 0 1-.3 .2h-.2zM231.2 193.2h1.1M231.2 195.7a.52 .52 0 0 1 .8 .4 .52 .52 0 0 1-.8 .4l-.1-.4zM231.3 195.8l.1-.1a.39 .39 0 0 1 .4 .4 .39 .39 0 0 1-.4 .4l-.1-.2zM232.6 195.2h.1v.4h.4v.1h-.4l.1 .8h.3v.1h-.2a.3 .3 0 0 1-.3-.3v-.6h-.3v-.1h.3z"/>
<path d="M233 192.4l.2-.1h.3l.2 .1 .1 .3-.1 .2-.8 .9h.9M234.4 192.4l.2-.1h.4l.2 .1v.3v.2l-.9 .9h.9M234.6 195.6h.2l.3 .9 .4-.9h.2l-.4 1h-.3zM236 195.3l.5-.1v1.3h.3v.1h-.8v-.1h.3v-1.1h-.3zM237.4 196.4h.3v.2h-.3zM238.4 195.4l.5-.2h.2v.2a.43 .43 0 0 0-.5 0 .43 .43 0 0 0-.1 .5 .48 .48 0 0 1 .7 0 .48 .48 0 0 1-.1 .7 .48 .48 0 0 1-.7-.1l-.1-.6zM238.6 195.9a.29 .29 0 0 1 .4 .1 .29 .29 0 0 1-.1 .4 .29 .29 0 0 1-.4-.1zM239.8 196.4h.3v.2h-.3zM240.7 195.2a.46 .46 0 0 1 .6 0 .46 .46 0 0 1 .1 .6l-.1 .1a.45 .45 0 0 1 .2 .6 .45 .45 0 0 1-.6 .2l-.2-.1v-.2a.35 .35 0 0 0 .5 .1 .35 .35 0 0 0 0-.5l-.3-.1v-.1a.28 .28 0 0 0 .4-.1 .28 .28 0 0 0 0-.3 .28 .28 0 0 0-.4 0h-.2zM260 198v2M261 191.5v6.5M263.2 195.2h.8v.2h-.3v1.1h.3v.1h-.8v-.1h.3v-1.1h-.3z"/>
<path d="M264.4 195.7l.3-.2 .3 .2v-.6h.2v1.5h-.2v-.1a.42 .42 0 0 1-.5 .1 .42 .42 0 0 1-.2-.5zM264.6 195.8l.1-.1a.4 .4 0 0 1 .3 .4 .4 .4 0 0 1-.3 .4l-.2-.2zM265.9 195.6h.2v.3h-.2zM265.9 196.4h.2v.2h-.2zM268.1 195.4l.5-.2h.2v.2a.43 .43 0 0 0-.5 0 .43 .43 0 0 0-.2 .5 .48 .48 0 0 1 .7 0 .48 .48 0 0 1-.1 .7 .48 .48 0 0 1-.6-.1l-.2-.6zM268.2 195.9a.29 .29 0 0 1 .4 .1 .29 .29 0 0 1 0 .4 .29 .29 0 0 1-.4-.1zM269.9 195.2h.2l-.8 1.6h-.2zM270.5 195.4l.5-.2h.2v.2a.43 .43 0 0 0-.5 0 .43 .43 0 0 0-.2 .5 .48 .48 0 0 1 .7 0 .48 .48 0 0 1 0 .7 .48 .48 0 0 1-.7-.1l-.1-.6zM270.6 195.9a.29 .29 0 0 1 .4 .1 .29 .29 0 0 1 0 .4 .29 .29 0 0 1-.4-.1z"/>
<circle cx="196.7" cy="195.9" r=".13"/>
<circle cx="203.9" cy="195.9" r=".13"/>
<circle cx="209" cy="193.1" r=".13"/>
<circle cx="213.8" cy="193.1" r=".13"/>
<circle cx="215" cy="193.4" r=".29"/>
<circle cx="215" cy="192.8" r=".25"/>
<circle cx="217.4" cy="193.1" r=".13"/>
<circle cx="219.5" cy="195.9" r=".13"/>
</g>
<g fill="none" stroke="#480000" stroke-width=".3">
<path d="M178.1 188.4h1.4v.2h-.6v1.7h-.2v-1.7h-.6zM179.9 188.8h.7v1.3h.4v.2h-1.2v-.2h.5v-1.1h-.4zM180.3 188.3h.3v.3h-.3zM181.8 188.4h.2v.4h.6v.2h-.6v1l.2 .1h.4v.2a.55 .55 0 0 1-.8-.5v-.8h-.4v-.2h.4zM183 188.3h.6l.1 1.6 .1 .2h.4v.2a.54 .54 0 0 1-.8-.5v-1.4h-.4zM184.8 189a.65 .65 0 0 1 .8-.1 .65 .65 0 0 1 .3 .7h-1.1a.56 .56 0 0 0 .4 .5 .56 .56 0 0 0 .6-.1v.2a.81 .81 0 0 1-1.1-.1 .81 .81 0 0 1 .1-1.1zM185 189.1l.3-.1a.37 .37 0 0 1 .3 .4h-.8zM186.7 188.9h.3v.4h-.3zM186.7 189.9h.3v.4h-.3zM263.1 192.4a.73 .73 0 0 1 .9 .2v.3l-.3 .3 .5 .6h-.2l-.3-.4-.2-.2h-.2v.6h-.2zM263.3 192.6h.2a.26 .26 0 0 1 .3 .2 .26 .26 0 0 1-.2 .3h-.3zM264.5 192.9a.49 .49 0 0 1 .6-.1 .49 .49 0 0 1 .2 .5h-.8a.42 .42 0 0 0 .3 .4 .42 .42 0 0 0 .4-.1v.2a.6 .6 0 0 1-.8-.1 .6 .6 0 0 1 .1-.8z"/>
<path d="M264.6 193l.3-.1 .2 .3h-.6zM265.5 192.8h.2l.3 .9 .3-.9h.2l-.4 1h-.2zM267.1 192.8h.2v.3h-.2zM267.1 193.6h.2v.2h-.2z"/>
</g>
<text font-size="2.7" fill="#480000" x="178" y="190.3">Title:</text>
<g font-size="2" fill="#480000">
<text x="178" y="183.7">Sheet: Front documentation</text>
<text x="178" y="186.5">File: working.kicad_pcb</text>
<text x="178" y="193.9">Size: A4</text>
<text x="178" y="196.6">KiCad E.D.A. 7.0.6-7.0.6~ubuntu22.04.1 + KiBot v1.6.3</text>
<text x="200" y="193.9">Date: 2023-08-03_17-21-22</text>
<text x="263" y="196.6">Id: 6/6</text>
<text x="263" y="193.9">Rev:</text>
</g>
<g font-size="1.7" fill="#480000">
<text x="35" y="11.7">1</text>
<text x="85" y="11.7">2</text>
<text x="135" y="11.7">3</text>
<text x="185" y="11.7">4</text>
<text x="235" y="11.7">5</text>
<text x="285" y="11.7">6</text>
<text x="10.5" y="35.7">A</text>
<text x="285.5" y="35.7">A</text>
<text x="10.5" y="85.6">B</text>
<text x="285.5" y="85.6">B</text>
<text x="10.5" y="135.7">C</text>
<text x="285.5" y="135.7">C</text>
<text x="10.5" y="185.6">D</text>
<text x="285.5" y="185.6">D</text>
<text x="35" y="199.7">1</text>
<text x="85" y="199.7">2</text>
<text x="135" y="199.7">3</text>
<text x="185" y="199.7">4</text>
<text x="235" y="199.7">5</text>
<text x="285" y="199.7">6</text>
</g>
<g font-size="1.3" fill="#848484">
<text x="142.5" y="97.7">1N4148</text>
<text x="144.2" y="101.9">MLX90393</text>
<text x="137.8" y="102.6">10uf</text>
<text x="143.3" y="107.9">10K</text>
<text x="152.7" y="106.9">BSS138</text>
<text x="135.7" y="110.4" transform="rotate(-90 135.7 110.4)">AP2112K-3.3</text>
<text x="138.8" y="110.1">10uF</text>
</g>
</svg>
